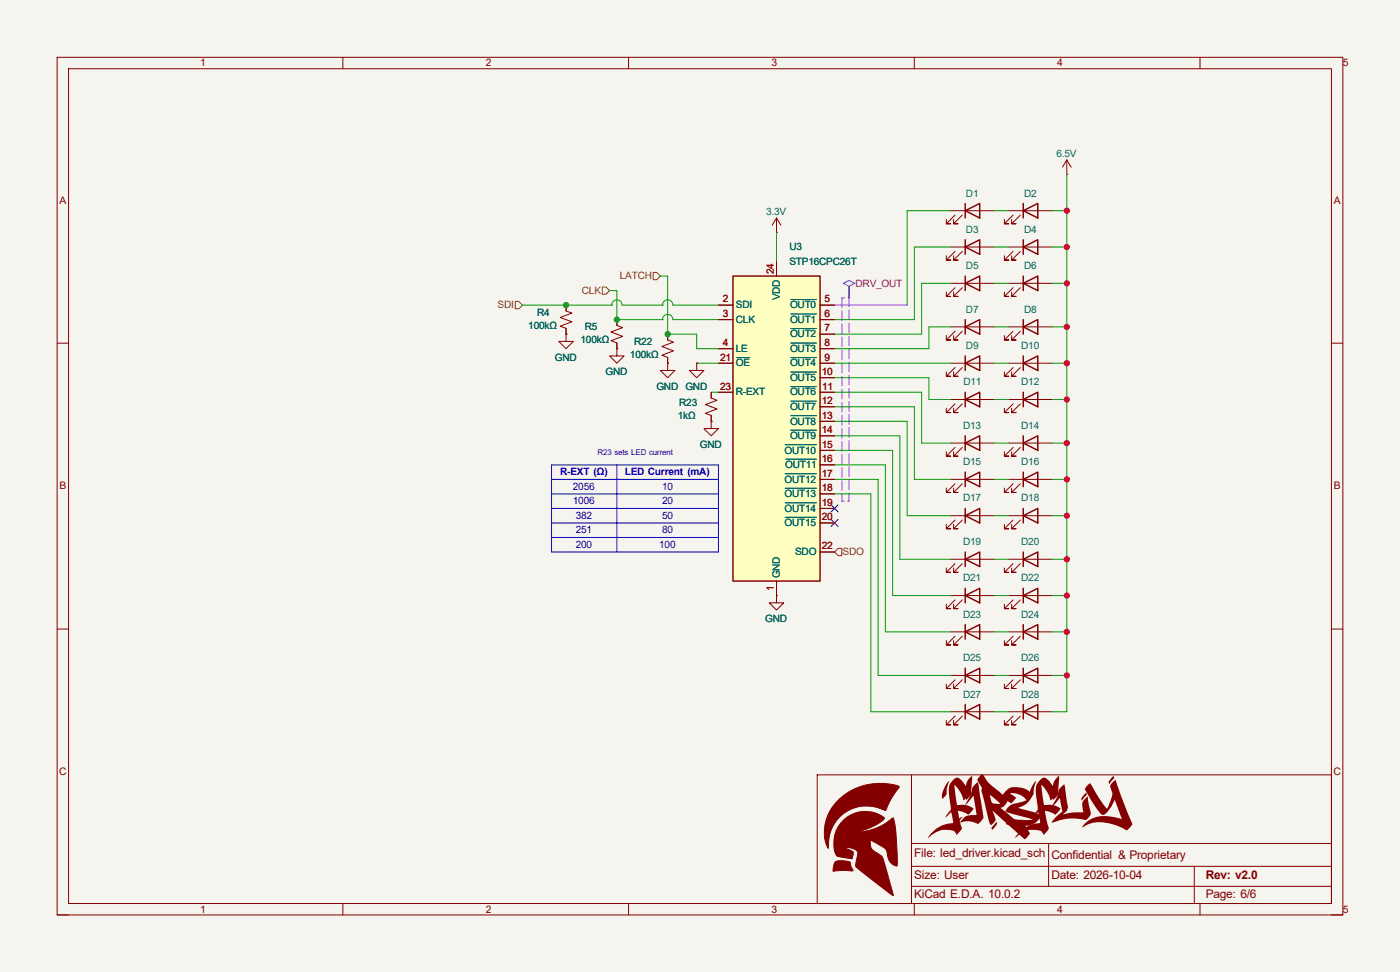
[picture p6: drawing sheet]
<svg xmlns="http://www.w3.org/2000/svg" width="245mm" height="170mm" viewBox="0 0 245 170" stroke-linecap="round" stroke-linejoin="round" font-family="sans-serif">
<path d="M0 0h245v170h-245z" fill="#f5f4ef" stroke="#f5f4ef" stroke-width=".17"/>
<g fill="none" stroke="#840000" stroke-width=".17">
<path d="M10 10h225v150h-225zM12 12h221v146h-221zM60 10v2M110 10v2M160 10v2M210 10v2M135.9 38.1l-.8 1.3M135.9 38.1l.8 1.3M135.9 38.1v2.6M107.9 55.9v1l1.1 .4-2.1 .8 2.1 .7-2.1 .8 1 .4v1M116.8 58.4v1.1l1.1 .3-2.1 .8 2.1 .8-2.1 .7 1 .4v1M135.9 40.7h.1"/>
<path d="M176.5 57.2h7.6M177.3 57.9l-1.5 1.6h.7h-.7v-.8M178.6 57.9l-1.6 1.6h.8h-.8v-.8M10 60h2M107.9 61v1.3h1.3l-1.3 1.2-1.2-1.2h1.2M107.9 61h.1M121.9 63.5v1.3h1.3l-1.3 1.3-1.3-1.3h1.3M121.9 63.5h.1M124.5 68.6v1l1 .4-2.1 .8 2.1 .7-2.1 .8 1.1 .4v1M124.5 73.7v1.3h1.2l-1.2 1.2-1.3-1.2h1.3M124.5 73.7h.1M166.4 77.5h7.6"/>
<path d="M166.4 63.5h7.6M167.1 78.3l-1.5 1.5h.8h-.8v-.8M167.1 64.3l-1.5 1.5h.8h-.8v-.8M168.4 78.3l-1.5 1.5h.7h-.7v-.8M168.4 64.3l-1.5 1.5h.7h-.7v-.8M233 60h2M166.4 90.2h7.6M167.1 91l-1.5 1.5h.8h-.8v-.8M168.4 91l-1.5 1.5h.7h-.7v-.8M176.5 90.2h7.6M177.3 91l-1.5 1.5h.7h-.7v-.8M178.6 91l-1.6 1.5h.8h-.8v-.8"/>
<path d="M10 110h2M135.9 104.2v1.2h1.3l-1.3 1.3-1.3-1.3h1.3M135.9 104.2h.1M233 110h2M143 135.5h90v22.5h-90zM159.5 135.5v22.5M166.4 124.5h7.6M167.1 125.2l-1.5 1.6h.8h-.8v-.8M168.4 125.2l-1.5 1.6h.7h-.7v-.8M176.5 124.5h7.6M177.3 125.2l-1.5 1.6h.7h-.7v-.8M178.6 125.2l-1.6 1.6h.8h-.8v-.8"/>
<path d="M60 158v2M110 158v2M159.5 155h73.5M159.5 151.5h73.5M159.5 147.5h73.5M160 158v2M183.5 151.5v3.5M183.5 147.5v4M209 151.5v6.5M210 158v2M10 160h2M233 160h2"/>
</g>
<g fill="#840000" stroke="#840000" stroke-width=".17">
<path d="M147.7 143.4a5.3 5.3 0 0 1 7.1-.3 10.9 10.9 0 0 1-4.6 2.4 10 10 0 0 0 6.1-2.5 31.2 31.2 0 0 1 .6 8.5 2.22 2.22 0 0 1-1.7-2.4 1.7 1.7 0 0 0-1.2-1.2l-1.7-1 .1 1.2a4.6 4.6 0 0 0 1.9 1.6l.4 1.2 1.6 5.7-.3-.1a52.4 52.4 0 0 1-6.3-5.1l.3-1.3a1.03 1.03 0 0 0-.3-1.5 2.62 2.62 0 0 0-1.9-.3l1.1 .5a.58 .58 0 0 1 .3 .9l-.1 .5-1.8-.3a1.05 1.05 0 0 1-1.3-1.1 5.9 5.9 0 0 1 1.7-5.4z"/>
<path d="M146.2 150.7a4 4 0 0 1 2.6 .1l.1 .6 .4 .9-2.2-.1-1.3 .2a2.95 2.95 0 0 1 .4-1.7z"/>
<path d="M146.8 139.9a10.5 10.5 0 0 1 10.6-2.3l-.1 .1a17 17 0 0 0-2.4 4.1 6.8 6.8 0 0 0-9.9 6.6 7.1 7.1 0 0 1 1.8-8.5z"/>
</g>
<g fill="none" stroke="#840000" stroke-width=".25">
<path d="M179.1 57.2l2.5-1.3v2.5zM179.1 55.9v2.5M168.9 77.5l2.5-1.3v2.6zM168.9 63.5l2.5-1.2v2.5zM168.9 62.3v2.5M168.9 76.2v2.6M168.9 90.2l2.5-1.3v2.6zM168.9 88.9v2.6M179.1 90.2l2.5-1.3v2.6zM179.1 88.9v2.6M168.9 124.5l2.5-1.3v2.6zM168.9 123.2v2.6"/>
<path d="M179.1 124.5l2.5-1.3v2.6zM179.1 123.2v2.6"/>
</g>
<path d="M128.3 48.3h15.2v53.3h-15.2z" fill="#ffffc2"/>
<g fill="none" stroke="#840000" stroke-width=".25">
<path d="M168.9 36.9l2.5-1.3v2.5zM168.9 35.6v2.5M179.1 36.9l2.5-1.3v2.5zM179.1 35.6v2.5M128.3 48.3h15.2v53.3h-15.2zM168.9 57.2l2.5-1.3v2.5zM168.9 43.2l2.5-1.3v2.6zM168.9 49.6l2.5-1.3v2.5zM168.9 41.9v2.6M168.9 48.3v2.5M168.9 55.9v2.5M179.1 49.6l2.5-1.3v2.5z"/>
<path d="M179.1 43.2l2.5-1.3v2.6zM179.1 41.9v2.6M179.1 48.3v2.5M168.9 69.9l2.5-1.3v2.5zM168.9 68.6v2.5M179.1 63.5l2.5-1.2v2.5zM179.1 69.9l2.5-1.3v2.5zM179.1 77.5l2.5-1.3v2.6zM179.1 62.3v2.5M179.1 68.6v2.5M179.1 76.2v2.6M168.9 83.8l2.5-1.2v2.5z"/>
<path d="M168.9 97.8l2.5-1.3v2.6zM168.9 82.6v2.5M168.9 96.5v2.6M179.1 83.8l2.5-1.2v2.5zM179.1 97.8l2.5-1.3v2.6zM179.1 82.6v2.5M179.1 96.5v2.6M168.9 104.2l2.5-1.3v2.5zM168.9 110.5l2.5-1.3v2.6zM168.9 118.1l2.5-1.2v2.5zM168.9 102.9v2.5M168.9 109.2v2.6"/>
<path d="M168.9 116.9v2.5M179.1 110.5l2.5-1.3v2.6zM179.1 104.2l2.5-1.3v2.5zM179.1 118.1l2.5-1.2v2.5zM179.1 102.9v2.5M179.1 109.2v2.6M179.1 116.9v2.5"/>
</g>
<g fill="none" stroke="#840000" stroke-width=".17">
<path d="M166.4 36.9h7.6M167.1 37.6l-1.5 1.5h.8h-.8v-.7M168.4 37.6l-1.5 1.5h.7h-.7v-.7M176.5 36.9h7.6M177.3 37.6l-1.5 1.5h.7h-.7v-.7M178.6 37.6l-1.6 1.5h.8h-.8v-.7M186.7 30.5h.1M186.7 28l-.8 1.2M186.7 28l.8 1.2M186.7 28v2.5M99.1 58.4v1.3h1.2l-1.2 1.3-1.3-1.3h1.3M99.1 58.4h.1"/>
<path d="M99.1 53.4v1l1 .4-2.1 .7 2.1 .8-2.1 .7 1.1 .4v1M107.9 55.9v1M107.9 60v1M116.8 58.4v1.1M125.7 53.4h2.6M125.7 55.9h2.6M135.9 45.7v2.6M143.5 53.4h2.5M143.5 55.9h2.5M143.5 58.4h2.5M166.4 57.2h7.6M166.4 49.6h7.6"/>
<path d="M166.4 43.2h7.6M167.1 57.9l-1.5 1.6h.8h-.8v-.8M167.1 44l-1.5 1.5h.8h-.8v-.8M167.1 50.3l-1.5 1.5h.8h-.8v-.7M168.4 57.9l-1.5 1.6h.7h-.7v-.8M168.4 44l-1.5 1.5h.7h-.7v-.8M168.4 50.3l-1.5 1.5h.7h-.7v-.7M176.5 49.6h7.6M176.5 43.2h7.6M177.3 50.3l-1.5 1.5h.7h-.7v-.7M177.3 44l-1.5 1.5h.7h-.7v-.8M178.6 50.3l-1.6 1.5h.8h-.8v-.7"/>
<path d="M178.6 44l-1.6 1.5h.8h-.8v-.8M107.9 61h.1M116.8 63.5v1.3h1.3l-1.3 1.3-1.2-1.3h1.2M116.8 63.5h.1M116.8 62.5v1M121.9 63.5h.1M124.5 73.7h.1M124.5 68.6v1M124.5 72.7v1M125.7 61h2.6M125.7 63.5h2.6M125.7 68.6h2.6"/>
<path d="M143.5 61h2.5M143.5 63.5h2.5M143.5 66.1h2.5M143.5 68.6h2.5M143.5 71.1h2.5M143.5 73.7h2.5M143.5 76.2h2.5M143.5 78.8h2.5M166.4 69.9h7.6M167.1 70.6l-1.5 1.6h.8h-.8v-.8M168.4 70.6l-1.5 1.6h.7h-.7v-.8M176.5 63.5h7.6"/>
<path d="M176.5 69.9h7.6M176.5 77.5h7.6M177.3 64.3l-1.5 1.5h.7h-.7v-.8M177.3 70.6l-1.5 1.6h.7h-.7v-.8M177.3 78.3l-1.5 1.5h.7h-.7v-.8M178.6 64.3l-1.6 1.5h.8h-.8v-.8M178.6 70.6l-1.6 1.6h.8h-.8v-.8M178.6 78.3l-1.6 1.5h.8h-.8v-.8M143.5 81.3h2.5M143.5 83.8h2.5M143.5 86.4h2.5M143.5 88.9h2.5"/>
<path d="M143.5 91.5h2.5M143.5 96.5h2.5M166.4 83.8h7.6M166.4 97.8h7.6M167.1 84.6l-1.5 1.5h.8h-.8v-.7M167.1 98.6l-1.5 1.5h.8h-.8v-.8M168.4 84.6l-1.5 1.5h.7h-.7v-.7M168.4 98.6l-1.5 1.5h.7h-.7v-.8M176.5 83.8h7.6M176.5 97.8h7.6M177.3 84.6l-1.5 1.5h.7h-.7v-.7M177.3 98.6l-1.5 1.5h.7h-.7v-.8"/>
<path d="M178.6 84.6l-1.6 1.5h.8h-.8v-.7M178.6 98.6l-1.6 1.5h.8h-.8v-.8M135.9 104.2h.1M135.9 101.6v2.6M166.4 110.5h7.6M166.4 104.2h7.6M166.4 118.1h7.6M167.1 104.9l-1.5 1.5h.8h-.8v-.7M167.1 111.3l-1.5 1.5h.8h-.8v-.8M167.1 118.9l-1.5 1.5h.8h-.8v-.7M168.4 104.9l-1.5 1.5h.7h-.7v-.7M168.4 111.3l-1.5 1.5h.7h-.7v-.8"/>
<path d="M168.4 118.9l-1.5 1.5h.7h-.7v-.7M176.5 110.5h7.6M176.5 104.2h7.6M176.5 118.1h7.6M177.3 111.3l-1.5 1.5h.7h-.7v-.8M177.3 104.9l-1.5 1.5h.7h-.7v-.7M177.3 118.9l-1.5 1.5h.7h-.7v-.7M178.6 111.3l-1.6 1.5h.8h-.8v-.8M178.6 104.9l-1.6 1.5h.8h-.8v-.7M178.6 118.9l-1.6 1.5h.8h-.8v-.7"/>
</g>
<g fill="none" stroke="#006464" stroke-width=".17">
<path d="M138.4 52.4h4.5M138.4 54.9h4.5M138.4 57.5h4.5M138.4 60h4.5M128.9 62.5h2.3M137.4 77.8h5.5M138.4 62.5h4.5M138.4 65.1h4.5M138.4 67.6h4.5M138.4 70.2h4.5M138.4 72.7h4.5M138.4 75.2h4.5"/>
<path d="M137.4 82.9h5.5M137.4 85.4h5.5M137.4 87.9h5.5M137.4 90.5h5.5M137.5 80.3h5.4"/>
</g>
<path d="M146 53.4h12.7M147.6 49.6l1-.6 1 .6-1 .5v2v-2z" fill="none" stroke="#8705ff" stroke-width=".17"/>
<path d="M147.3 52.1v35.6h1.3v-35.6h-1.3" fill="none" stroke="#8705ff" stroke-width=".17" stroke-dasharray="1.7 .6"/>
<path d="M90.2 52.7h.6l.6 .7-.6 .6h-.6zM105.4 50.2h.6l.7 .6-.7 .7h-.6zM114.3 47.6h.6l.7 .7-.7 .6h-.6zM146 96.5l.7-.6h.6v1.3h-.6z" fill="none" stroke="#725600" stroke-width=".17"/>
<path d="M96.5 83.8h29.2M96.5 86.4h29.2M96.5 88.9h29.2M96.5 91.5h29.2M96.5 94h29.2M96.5 81.3h29.2v15.2h-29.2zM107.9 81.3v15.2" fill="none" stroke="#0000c2" stroke-width=".17"/>
<g fill="none" stroke="#009600" stroke-width=".17">
<path d="M166.4 36.9h-7.7v16.5M174 36.9h2.5M184.1 36.9h2.6M186.7 30.5v94h-2.6M91.4 53.4h15.6M106.7 50.8h1.2v5.1h8M107 53.4h.1M107 53.4a.91 .91 0 0 1 .9-1 .91 .91 0 0 1 1 1h7M115.6 48.3h1.2v10.1h5.1v2.6h3.8M115.9 55.9h.1M115.9 55.9a.91 .91 0 0 1 .9-.9 .91 .91 0 0 1 1 .9h7.9M115.9 53.4h.1"/>
<path d="M115.9 53.4a.91 .91 0 0 1 .9-1 .91 .91 0 0 1 1 1h7.9M135.9 40.7v5M166.4 43.2h-6.4v12.7h-14M166.4 57.2h-3.8v3.8h-16.6M166.4 49.6h-5.1v8.8h-15.3M174 57.2h2.5M174 43.2h2.5M174 49.6h2.5M184.1 57.2h2.6M184.1 43.2h2.6M184.1 49.6h2.6M121.9 63.5h3.8"/>
<path d="M124.5 68.6h1.2M146 71.1h14v12.7h6.4M146 73.7h12.7v16.5h7.7M146 63.5h20.4M146 68.6h15.3v8.9h5.1M146 76.2h11.5v21.6h8.9M146 66.1h16.6v3.8h3.8M146 78.8h10.2v25.4h10.2M174 63.5h2.5M174 69.9h2.5M174 77.5h2.5M184.1 63.5h2.6"/>
<path d="M184.1 69.9h2.6M184.1 77.5h2.6M146 83.8h7.7v34.3h12.7M146 81.3h8.9v29.2h11.5M146 86.4h6.4v38.1h14M174 97.8h2.5M174 83.8h2.5M174 90.2h2.5M184.1 97.8h2.6M184.1 83.8h2.6M184.1 90.2h2.6M174 118.1h2.5"/>
<path d="M174 110.5h2.5M174 104.2h2.5M184.1 118.1h2.6M184.1 110.5h2.6M184.1 104.2h2.6M174 124.5h2.5"/>
</g>
<path d="M145.4 88.3l1.3 1.2M145.4 90.9l1.3 1.2M146.7 88.3l-1.3 1.2M146.7 90.9l-1.3 1.2" fill="none" stroke="#000084" stroke-width=".17"/>
<g fill="#f3004e" stroke="#f3004e" stroke-width=".17">
<circle cx="186.7" cy="97.8" r=".46"/>
<circle cx="186.7" cy="104.2" r=".46"/>
<circle cx="186.7" cy="110.5" r=".46"/>
<circle cx="186.7" cy="118.1" r=".46"/>
<circle cx="186.7" cy="57.2" r=".46"/>
<circle cx="186.7" cy="49.6" r=".46"/>
<circle cx="186.7" cy="69.9" r=".46"/>
<circle cx="186.7" cy="63.5" r=".46"/>
<circle cx="186.7" cy="43.2" r=".46"/>
<circle cx="186.7" cy="36.9" r=".46"/>
<circle cx="186.7" cy="90.2" r=".46"/>
<circle cx="186.7" cy="83.8" r=".46"/>
<circle cx="186.7" cy="77.5" r=".46"/>
</g>
<g fill="#009600" stroke="#009600" stroke-width=".17">
<circle cx="116.8" cy="58.4" r=".46"/>
<circle cx="99.1" cy="53.4" r=".46"/>
<circle cx="107.9" cy="55.9" r=".46"/>
</g>
<g font-size="13.1" fill="#840000">
<text x="165.5" y="144.3">FIR</text>
<text x="175.3" y="144.3">3FLY</text>
</g>
<g font-size="2.1" fill="#840000">
<text x="160" y="149.9">File: led_driver.kicad_sch</text>
<text x="160" y="153.8">Size: User</text>
<text x="184" y="153.8">Date: 2026-10-04</text>
<text x="184" y="150.2">Confidential &amp; Proprietary</text>
<text x="211" y="153.8">Rev: v2.0</text>
<text x="160" y="157.1">KiCad E.D.A. 10.0.2</text>
<text x="211" y="157.1">Page: 6/6</text>
</g>
<g font-size="1.8" fill="#840000">
<text x="35" y="11.6">1</text>
<text x="85" y="11.6">2</text>
<text x="135" y="11.6">3</text>
<text x="185" y="11.6">4</text>
<text x="235" y="11.6">5</text>
<text x="10.4" y="35.6">A</text>
<text x="233.4" y="35.6">A</text>
<text x="10.4" y="85.6">B</text>
<text x="233.4" y="85.6">B</text>
<text x="10.3" y="135.6">C</text>
<text x="233.3" y="135.6">C</text>
<text x="35" y="159.6">1</text>
<text x="85" y="159.6">2</text>
<text x="135" y="159.6">3</text>
<text x="185" y="159.6">4</text>
<text x="235" y="159.6">5</text>
</g>
<g font-size="1.8" fill="#006464">
<text x="184.9" y="27.5">6.5V</text>
<text x="169" y="34.4">D1</text>
<text x="179.2" y="34.4">D2</text>
<text x="134.1" y="37.7">3.3V</text>
<text x="169" y="40.7">D3</text>
<text x="179.2" y="40.7">D4</text>
<text x="138.2" y="43.8">U3</text>
<text x="138.2" y="46.3">STP16CPC26T</text>
<text x="169" y="47.1">D5</text>
<text x="179.2" y="47.1">D6</text>
<text x="128.8" y="53.9">SDI</text>
<text x="136.5" y="52.5" transform="rotate(-90 136.5 52.5)">VDD</text>
<text x="138.3" y="53.9">OUT0</text>
<text x="92.5" y="57.5">100kΩ</text>
<text x="94" y="55.2">R4</text>
<text x="102.4" y="57.7">R5</text>
<text x="128.8" y="56.5">CLK</text>
<text x="138.3" y="56.5">OUT1</text>
<text x="138.3" y="59">OUT2</text>
<text x="169" y="54.7">D7</text>
<text x="179.2" y="54.7">D8</text>
<text x="97.1" y="63.1">GND</text>
<text x="101.6" y="60">100kΩ</text>
<text x="106" y="65.6">GND</text>
<text x="110.2" y="62.6">100kΩ</text>
<text x="111" y="60.3">R22</text>
<text x="128.8" y="61.5">LE</text>
<text x="128.8" y="64.1">OE</text>
<text x="138.3" y="61.5">OUT3</text>
<text x="138.3" y="64.1">OUT4</text>
<text x="169" y="61">D9</text>
<text x="178.7" y="61">D10</text>
<text x="114.9" y="68.2">GND</text>
<text x="118.9" y="70.9">R23</text>
<text x="119.9" y="68.2">GND</text>
<text x="128.8" y="69.2">R-EXT</text>
<text x="138.3" y="66.6">OUT5</text>
<text x="138.3" y="69.2">OUT6</text>
<text x="138.3" y="71.7">OUT7</text>
<text x="168.6" y="67.4">D11</text>
<text x="178.7" y="67.4">D12</text>
<text x="118.6" y="73.2">1kΩ</text>
<text x="138.3" y="74.2">OUT8</text>
<text x="138.3" y="76.8">OUT9</text>
<text x="168.6" y="75">D13</text>
<text x="178.7" y="75">D14</text>
<text x="122.5" y="78.3">GND</text>
<text x="137.3" y="79.3">OUT10</text>
<text x="137.4" y="81.9">OUT11</text>
<text x="168.6" y="81.4">D15</text>
<text x="178.7" y="81.4">D16</text>
<text x="137.3" y="84.4">OUT12</text>
<text x="137.3" y="86.9">OUT13</text>
<text x="137.3" y="89.5">OUT14</text>
<text x="168.6" y="87.7">D17</text>
<text x="178.7" y="87.7">D18</text>
<text x="137.3" y="92">OUT15</text>
<text x="168.6" y="95.3">D19</text>
<text x="178.7" y="95.3">D20</text>
<text x="136.5" y="101.1" transform="rotate(-90 136.5 101.1)">GND</text>
<text x="139.2" y="97.1">SDO</text>
<text x="168.6" y="101.7">D21</text>
<text x="178.7" y="101.7">D22</text>
<text x="133.9" y="108.8">GND</text>
<text x="168.6" y="108">D23</text>
<text x="178.7" y="108">D24</text>
<text x="168.6" y="115.6">D25</text>
<text x="178.7" y="115.6">D26</text>
<text x="168.6" y="122">D27</text>
<text x="178.7" y="122">D28</text>
</g>
<g font-size="1.8" fill="#725600">
<text x="87.1" y="53.9">SDI</text>
<text x="101.8" y="51.4">CLK</text>
<text x="108.5" y="48.8">LATCH</text>
<text x="147.4" y="97.1">SDO</text>
</g>
<g font-size="1.8" fill="#a90000">
<text x="126.5" y="52.9">2</text>
<text x="135.4" y="48" transform="rotate(-90 135.4 48)">24</text>
<text x="144.3" y="52.9">5</text>
<text x="126.5" y="55.4">3</text>
<text x="144.3" y="55.4">6</text>
<text x="144.3" y="58">7</text>
<text x="126" y="63.1">21</text>
<text x="126.5" y="60.5">4</text>
<text x="143.8" y="65.6">10</text>
<text x="144.3" y="60.5">8</text>
<text x="144.3" y="63.1">9</text>
<text x="126" y="68.1">23</text>
<text x="143.8" y="70.7">12</text>
<text x="143.9" y="68.1">11</text>
<text x="143.8" y="73.2">13</text>
<text x="143.8" y="75.8">14</text>
<text x="143.8" y="78.3">15</text>
<text x="143.8" y="80.8">16</text>
<text x="143.8" y="83.4">17</text>
<text x="143.8" y="85.9">18</text>
<text x="143.8" y="88.5">19</text>
<text x="143.8" y="91">20</text>
<text x="143.8" y="96.1">22</text>
<text x="135.4" y="103.4" transform="rotate(-90 135.4 103.4)">1</text>
</g>
<text font-size="1.8" fill="#840084" x="149.7" y="50.1">DRV_OUT</text>
<g font-size="1.8" fill="#0000c2">
<text x="98" y="83.1">R-EXT (Ω)</text>
<text x="109.3" y="83.1">LED Current (mA)</text>
<text x="100.3" y="85.7">2056</text>
<text x="100.3" y="88.2">1006</text>
<text x="115.9" y="85.7">10</text>
<text x="115.9" y="88.2">20</text>
<text x="100.8" y="90.8">382</text>
<text x="100.8" y="93.3">251</text>
<text x="100.8" y="95.8">200</text>
<text x="115.4" y="95.8">100</text>
<text x="115.9" y="90.8">50</text>
<text x="115.9" y="93.3">80</text>
</g>
<text font-size="1.4" fill="#0000c2" x="104.6" y="79.5">R23 sets LED current</text>
</svg>
